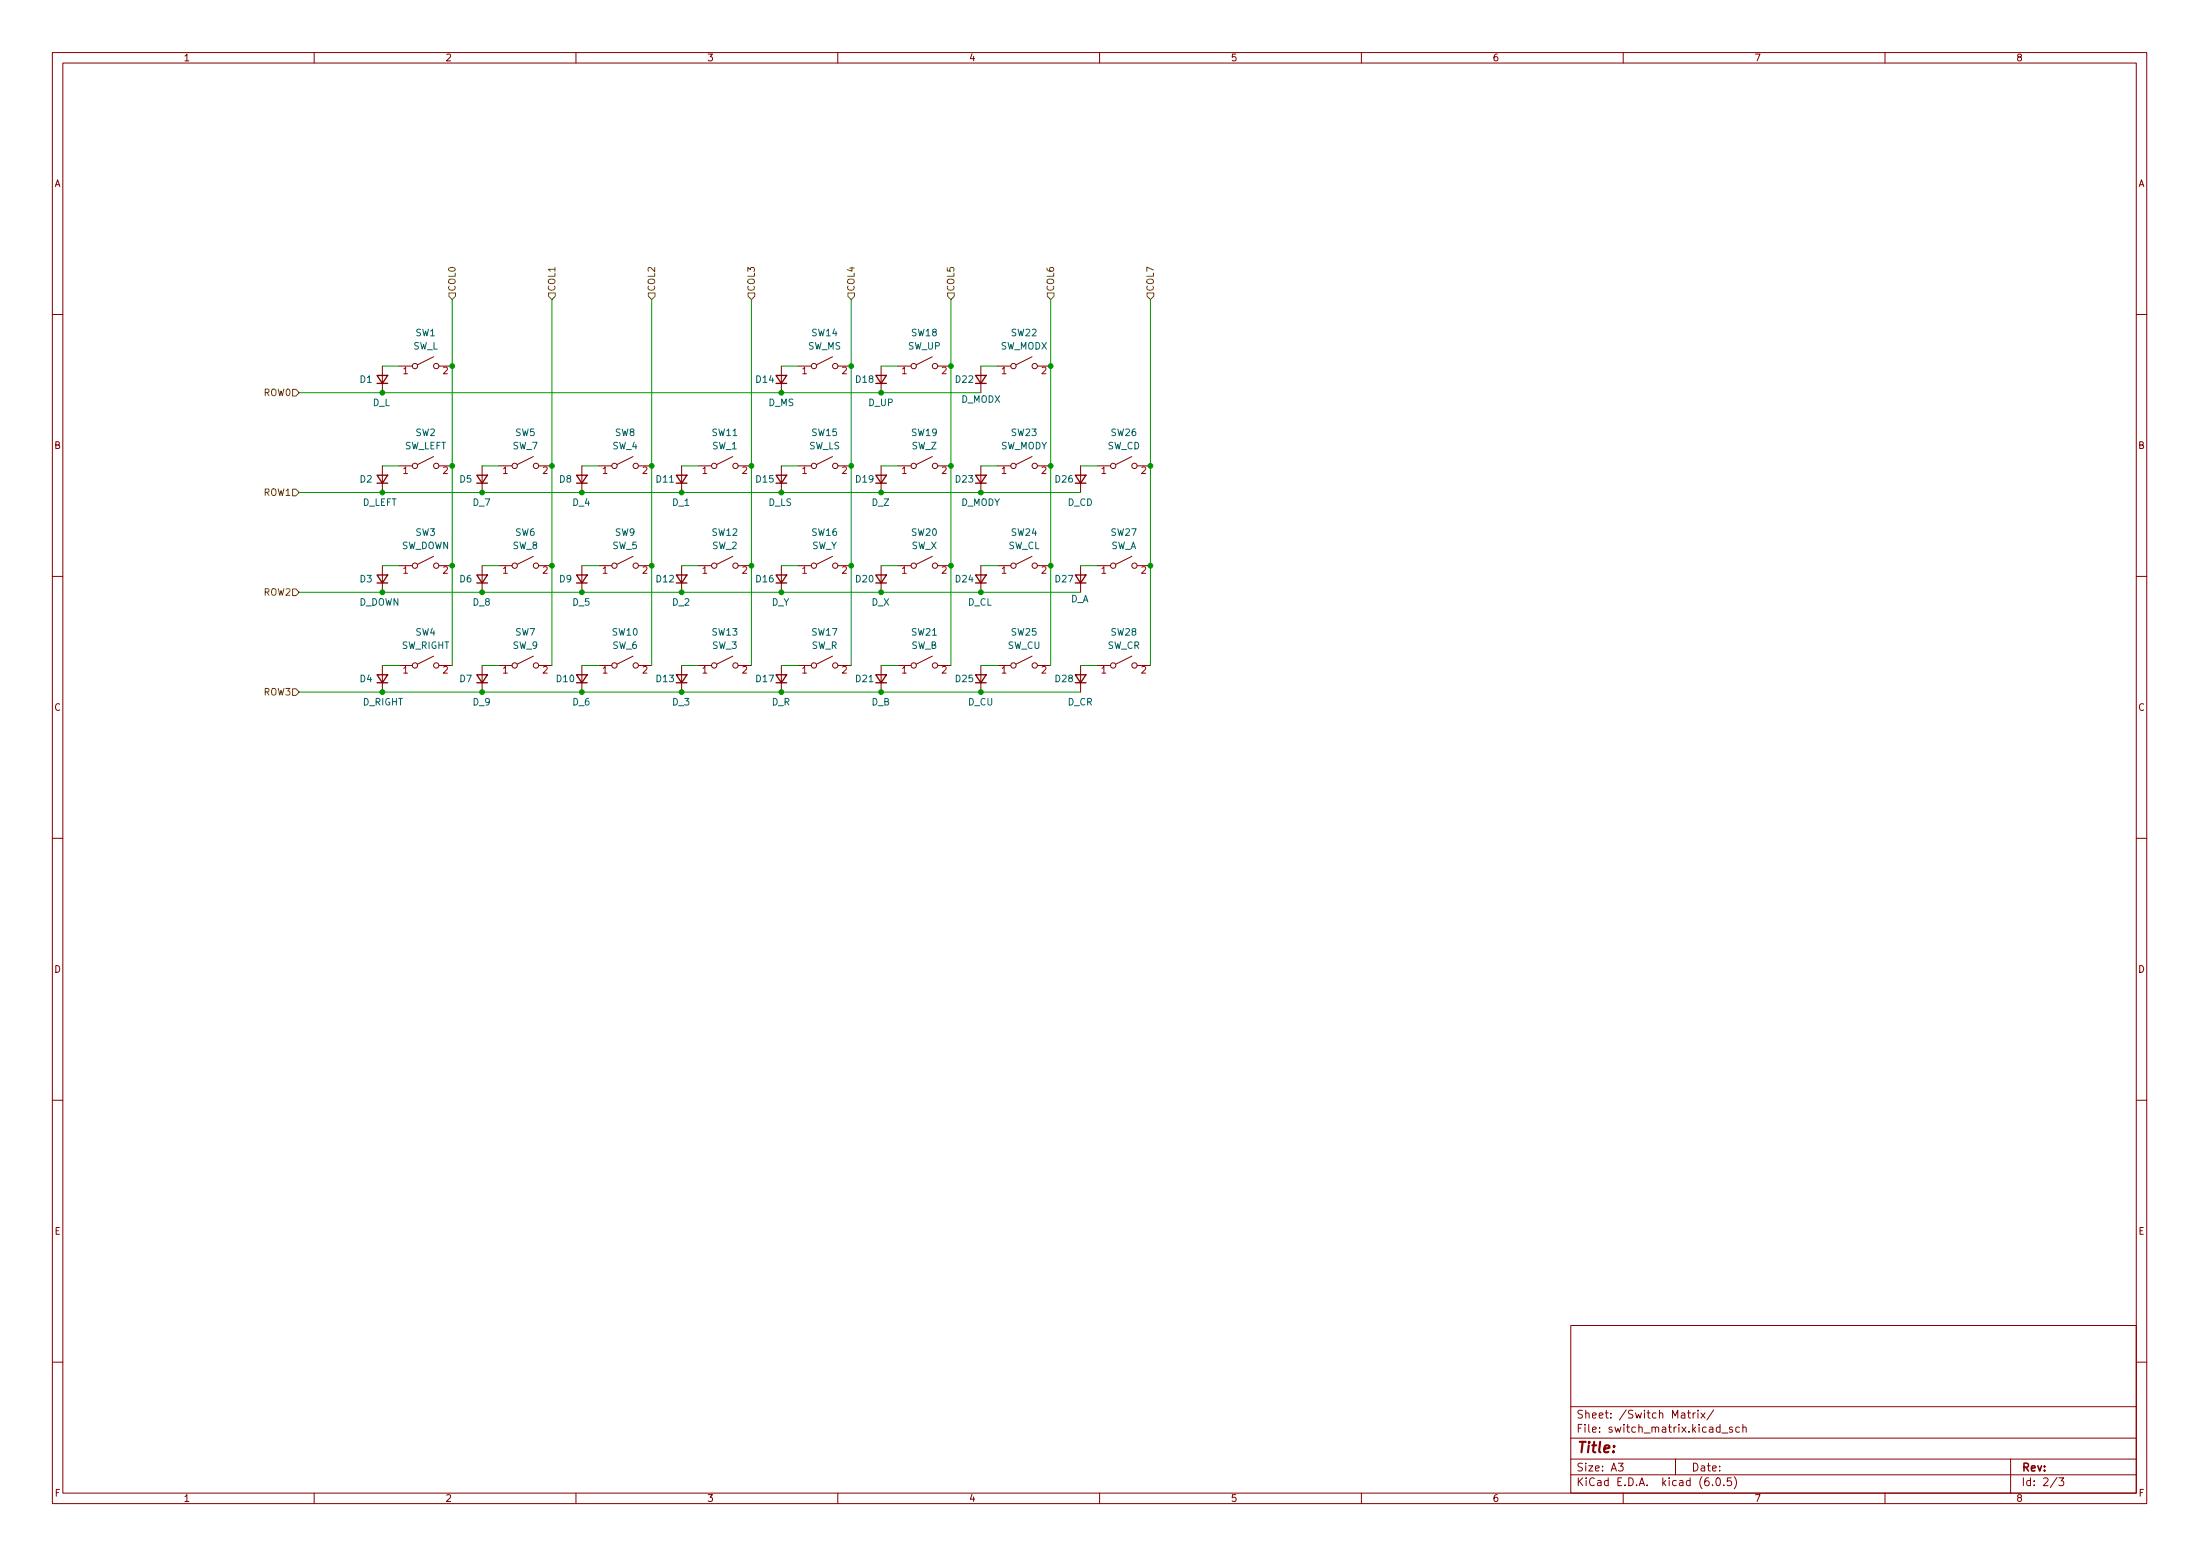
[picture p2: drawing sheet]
<svg xmlns="http://www.w3.org/2000/svg" width="420mm" height="297mm" viewBox="0 0 420 297" stroke-linecap="round" stroke-linejoin="round" font-family="sans-serif">
<g fill="none" stroke="#840000" stroke-width=".19">
<path d="M10 10h400v277h-400zM12 12h396v273h-396zM60 10v2M110 10v2M160 10v2M210 10v2M260 10v2M310 10v2M360 10v2M10 60h2M73 69.9v5.1M76.2 69.9h2.5"/>
<path d="M82.8 68.1l-3 1.5M83.8 69.9h2.6M149.2 69.9v5.1M152.4 69.9h2.5M159 68.1l-3 1.5M160 69.9h2.6M168.3 69.9v5.1M171.4 69.9h2.6M178.1 68.1l-3.1 1.5M179.1 69.9h2.5M187.3 69.9v5.1M190.5 69.9h2.5"/>
<path d="M197.1 68.1l-3 1.5M198.1 69.9h2.6M408 60h2M73 88.9v5.1M76.2 88.9h2.5M82.8 87.2l-3 1.5M83.8 88.9h2.6M92.1 88.9v5.1M95.2 88.9h2.6M101.9 87.2l-3.1 1.5M102.9 88.9h2.5M111.1 88.9v5.1"/>
<path d="M114.3 88.9h2.5M120.9 87.2l-3 1.5M121.9 88.9h2.6M130.2 88.9v5.1M133.3 88.9h2.6M140 87.2l-3.1 1.5M141 88.9h2.5M149.2 88.9v5.1M152.4 88.9h2.5M159 87.2l-3 1.5M160 88.9h2.6M168.3 88.9v5.1"/>
<path d="M171.4 88.9h2.6M178.1 87.2l-3.1 1.5M179.1 88.9h2.5M187.3 88.9v5.1M190.5 88.9h2.5M197.1 87.2l-3 1.5M198.1 88.9h2.6M206.4 88.9v5.1M209.5 88.9h2.6M216.2 87.2l-3.1 1.5M217.2 88.9h2.5M10 110h2"/>
<path d="M73 108v5.1M76.2 108h2.5M82.8 106.2l-3 1.5M83.8 108h2.6M92.1 108v5.1M95.2 108h2.6M101.9 106.2l-3.1 1.5M102.9 108h2.5M111.1 108v5.1M114.3 108h2.5M120.9 106.2l-3 1.5M121.9 108h2.6"/>
<path d="M130.2 108v5.1M133.3 108h2.6M140 106.2l-3.1 1.5M141 108h2.5M149.2 108v5.1M152.4 108h2.5M159 106.2l-3 1.5M160 108h2.6M168.3 108v5.1M171.4 108h2.6M178.1 106.2l-3.1 1.5M179.1 108h2.5"/>
<path d="M187.3 108v5.1M190.5 108h2.5M197.1 106.2l-3 1.5M198.1 108h2.6M206.4 108v5.1M209.5 108h2.6M216.2 106.2l-3.1 1.5M217.2 108h2.5M408 110h2M73 127v5.1M76.2 127h2.5M82.8 125.3l-3 1.5"/>
<path d="M83.8 127h2.6M92.1 127v5.1M95.2 127h2.6M101.9 125.3l-3.1 1.5M102.9 127h2.5M111.1 127v5.1M114.3 127h2.5M120.9 125.3l-3 1.5M121.9 127h2.6M130.2 127v5.1M133.3 127h2.6M140 125.3l-3.1 1.5"/>
<path d="M141 127h2.5M149.2 127v5.1M152.4 127h2.5M159 125.3l-3 1.5M160 127h2.6M168.3 127v5.1M171.4 127h2.6M178.1 125.3l-3.1 1.5M179.1 127h2.5M187.3 127v5.1M190.5 127h2.5M197.1 125.3l-3 1.5"/>
<path d="M198.1 127h2.6M206.4 127v5.1M209.5 127h2.6M216.2 125.3l-3.1 1.5M217.2 127h2.5M10 160h2M408 160h2M10 210h2M408 210h2M300 253h108v32h-108zM10 260h2M300 278.5h108"/>
<path d="M300 274.5h108M300 268.5h108M309.1 279.3h.9l-.5 .6 .4 .1v.7l-.2 .1-.6-.1M320 278.5v3M322.3 269.7h.6M322.5 269.2v1.3l.4 .2M323.4 269.7v1M323.8 269.7l-.3 .1-.1 .2M324.3 269.2v.2M324.3 269.7v1M324.9 269.7l.7 1M325.6 269.7l-.7 1"/>
<path d="M327.3 269.1l-1.3 2M328.9 273.6h1.1M330.9 272.5l-.4-.1-.2 .2v.2l.6 .2v.3h-.6M332.2 272.5l-.4-.1-.3 .3 .1 .6h.6M332.9 272.6l.2-.2 .3 .1 .1 .9M332.9 271.9v1.5M384 278.5v6.5M408 260h2M60 285v2M110 285v2M160 285v2M210 285v2"/>
<path d="M260 285v2M300 281.5h108M310 285v2M327.1 283.5v.1M327.9 282.2l.2-.1a.8 .8 0 0 1 .5 .8 .8 .8 0 0 1-.5 .7 1 1 0 0 1-.2-1.4zM329.2 283.5v.1M330.6 282.1h-.7v.7l.2-.1 .5 .1 .1 .2-.1 .5-.2 .1-.5-.1M331.2 281.9a1.72 1.72 0 0 1 0 2.3M360 285v2M392.9 282l-1.3 2M393.2 282.1h.9l-.5 .6 .5 .1v.7l-.3 .1-.6-.1"/>
<circle cx="79.2" cy="69.9" r=".51"/>
<circle cx="83.3" cy="69.9" r=".51"/>
<circle cx="155.4" cy="69.9" r=".51"/>
<circle cx="159.5" cy="69.9" r=".51"/>
<circle cx="174.5" cy="69.9" r=".51"/>
<circle cx="178.6" cy="69.9" r=".51"/>
<circle cx="193.5" cy="69.9" r=".51"/>
<circle cx="197.6" cy="69.9" r=".51"/>
<circle cx="79.2" cy="88.9" r=".51"/>
<circle cx="83.3" cy="88.9" r=".51"/>
<circle cx="98.3" cy="88.9" r=".51"/>
<circle cx="102.4" cy="88.9" r=".51"/>
<circle cx="117.3" cy="88.9" r=".51"/>
<circle cx="121.4" cy="88.9" r=".51"/>
<circle cx="136.4" cy="88.9" r=".51"/>
<circle cx="140.5" cy="88.9" r=".51"/>
<circle cx="155.4" cy="88.9" r=".51"/>
<circle cx="159.5" cy="88.9" r=".51"/>
<circle cx="174.5" cy="88.9" r=".51"/>
<circle cx="178.6" cy="88.9" r=".51"/>
<circle cx="193.5" cy="88.9" r=".51"/>
<circle cx="197.6" cy="88.9" r=".51"/>
<circle cx="212.6" cy="88.9" r=".51"/>
<circle cx="216.7" cy="88.9" r=".51"/>
<circle cx="79.2" cy="108" r=".51"/>
<circle cx="83.3" cy="108" r=".51"/>
<circle cx="98.3" cy="108" r=".51"/>
<circle cx="102.4" cy="108" r=".51"/>
<circle cx="117.3" cy="108" r=".51"/>
<circle cx="121.4" cy="108" r=".51"/>
<circle cx="136.4" cy="108" r=".51"/>
<circle cx="140.5" cy="108" r=".51"/>
<circle cx="155.4" cy="108" r=".51"/>
<circle cx="159.5" cy="108" r=".51"/>
<circle cx="174.5" cy="108" r=".51"/>
<circle cx="178.6" cy="108" r=".51"/>
<circle cx="193.5" cy="108" r=".51"/>
<circle cx="197.6" cy="108" r=".51"/>
<circle cx="212.6" cy="108" r=".51"/>
<circle cx="216.7" cy="108" r=".51"/>
<circle cx="79.2" cy="127" r=".51"/>
<circle cx="83.3" cy="127" r=".51"/>
<circle cx="98.3" cy="127" r=".51"/>
<circle cx="102.4" cy="127" r=".51"/>
<circle cx="117.3" cy="127" r=".51"/>
<circle cx="121.4" cy="127" r=".51"/>
<circle cx="136.4" cy="127" r=".51"/>
<circle cx="140.5" cy="127" r=".51"/>
<circle cx="155.4" cy="127" r=".51"/>
<circle cx="159.5" cy="127" r=".51"/>
<circle cx="174.5" cy="127" r=".51"/>
<circle cx="178.6" cy="127" r=".51"/>
<circle cx="193.5" cy="127" r=".51"/>
<circle cx="197.6" cy="127" r=".51"/>
<circle cx="212.6" cy="127" r=".51"/>
<circle cx="216.7" cy="127" r=".51"/>
</g>
<g fill="none" stroke="#840000" stroke-width=".25">
<path d="M72 71.7h2l-1 1.5zM72 73.2h2M148.2 71.7h2l-1 1.5zM148.2 73.2h2M167.3 71.7h2l-1 1.5zM167.3 73.2h2M186.3 71.7h2l-1 1.5zM186.3 73.2h2M72 90.7h2l-1 1.5zM72 92.2h2M91.1 90.7h2l-1 1.5zM91.1 92.2h2"/>
<path d="M110.1 90.7h2l-1 1.5zM110.1 92.2h2M129.2 90.7h2l-1 1.5zM129.2 92.2h2M148.2 90.7h2l-1 1.5zM148.2 92.2h2M167.3 90.7h2l-1 1.5zM167.3 92.2h2M186.3 90.7h2l-1 1.5zM186.3 92.2h2M205.4 90.7h2l-1 1.5zM205.4 92.2h2"/>
<path d="M72 109.8h2l-1 1.5zM72 111.3h2M91.1 109.8h2l-1 1.5zM91.1 111.3h2M110.1 109.8h2l-1 1.5zM110.1 111.3h2M129.2 109.8h2l-1 1.5zM129.2 111.3h2M148.2 109.8h2l-1 1.5zM148.2 111.3h2M167.3 109.8h2l-1 1.5zM167.3 111.3h2"/>
<path d="M186.3 109.8h2l-1 1.5zM186.3 111.3h2M205.4 109.8h2l-1 1.5zM205.4 111.3h2M72 128.8h2l-1 1.5zM72 130.3h2M91.1 128.8h2l-1 1.5zM91.1 130.3h2M110.1 128.8h2l-1 1.5zM110.1 130.3h2M129.2 128.8h2l-1 1.5zM129.2 130.3h2"/>
<path d="M148.2 128.8h2l-1 1.5zM148.2 130.3h2M167.3 128.8h2l-1 1.5zM167.3 130.3h2M186.3 128.8h2l-1 1.5zM186.3 130.3h2M205.4 128.8h2l-1 1.5zM205.4 130.3h2"/>
</g>
<path d="M85.7 55.9h1.3v.7l-.6 .6-.7-.6zM104.8 55.9h1.2v.7l-.6 .6-.6-.6zM123.8 55.9h1.3v.7l-.6 .6-.7-.6zM142.9 55.9h1.2v.7l-.6 .6-.6-.6zM161.9 55.9h1.3v.7l-.6 .6-.7-.6zM181 55.9h1.2v.7l-.6 .6-.6-.6zM200 55.9h1.3v.7l-.6 .6-.7-.6zM219.1 55.9h1.2v.7l-.6 .6-.6-.6zM55.9 74.3h.6l.6 .7-.6 .6h-.6zM55.9 93.4h.6l.6 .6-.6 .7h-.6zM55.9 112.4h.6l.6 .7-.6 .6h-.6zM55.9 131.5h.6l.6 .6-.6 .7h-.6z" fill="none" stroke="#725600" stroke-width=".19"/>
<g fill="none" stroke="#009600" stroke-width=".19">
<path d="M86.4 57.2v69.8M105.4 57.2v69.8M124.5 57.2v69.8M143.5 57.2v69.8M162.6 57.2v69.8M181.6 57.2v69.8M200.7 57.2v69.8M219.7 57.2v69.8M57.1 75h130.2M73 69.9h3.2M149.2 69.9h3.2M168.3 69.9h3.1"/>
<path d="M187.3 69.9h3.2M57.1 94h149.3M73 88.9h3.2M92.1 88.9h3.1M111.1 88.9h3.2M130.2 88.9h3.1M149.2 88.9h3.2M168.3 88.9h3.1M187.3 88.9h3.2M206.4 88.9h3.1M57.1 113.1h149.3M73 108h3.2"/>
<path d="M92.1 108h3.1M111.1 108h3.2M130.2 108h3.1M149.2 108h3.2M168.3 108h3.1M187.3 108h3.2M206.4 108h3.1M57.1 132.1h149.3M73 127h3.2M92.1 127h3.1M111.1 127h3.2M130.2 127h3.1"/>
<path d="M149.2 127h3.2M168.3 127h3.1M187.3 127h3.2M206.4 127h3.1"/>
</g>
<g fill="#009600" stroke="#009600" stroke-width=".19">
<circle cx="111.1" cy="132.1" r=".46"/>
<circle cx="92.1" cy="132.1" r=".46"/>
<circle cx="130.2" cy="113.1" r=".46"/>
<circle cx="130.2" cy="132.1" r=".46"/>
<circle cx="124.5" cy="108" r=".46"/>
<circle cx="111.1" cy="113.1" r=".46"/>
<circle cx="92.1" cy="113.1" r=".46"/>
<circle cx="200.7" cy="69.9" r=".46"/>
<circle cx="200.7" cy="88.9" r=".46"/>
<circle cx="181.6" cy="88.9" r=".46"/>
<circle cx="219.7" cy="88.9" r=".46"/>
<circle cx="181.6" cy="69.9" r=".46"/>
<circle cx="162.6" cy="88.9" r=".46"/>
<circle cx="168.3" cy="75" r=".46"/>
<circle cx="162.6" cy="69.9" r=".46"/>
<circle cx="168.3" cy="94" r=".46"/>
<circle cx="162.6" cy="108" r=".46"/>
<circle cx="149.2" cy="113.1" r=".46"/>
<circle cx="149.2" cy="94" r=".46"/>
<circle cx="149.2" cy="132.1" r=".46"/>
<circle cx="168.3" cy="132.1" r=".46"/>
<circle cx="143.5" cy="108" r=".46"/>
<circle cx="86.4" cy="69.9" r=".46"/>
<circle cx="86.4" cy="88.9" r=".46"/>
<circle cx="73" cy="75" r=".46"/>
<circle cx="111.1" cy="94" r=".46"/>
<circle cx="105.4" cy="88.9" r=".46"/>
<circle cx="92.1" cy="94" r=".46"/>
<circle cx="105.4" cy="108" r=".46"/>
<circle cx="124.5" cy="88.9" r=".46"/>
<circle cx="130.2" cy="94" r=".46"/>
<circle cx="143.5" cy="88.9" r=".46"/>
<circle cx="149.2" cy="75" r=".46"/>
<circle cx="168.3" cy="113.1" r=".46"/>
<circle cx="187.3" cy="113.1" r=".46"/>
<circle cx="200.7" cy="108" r=".46"/>
<circle cx="219.7" cy="108" r=".46"/>
<circle cx="181.6" cy="108" r=".46"/>
<circle cx="187.3" cy="94" r=".46"/>
<circle cx="187.3" cy="132.1" r=".46"/>
<circle cx="86.4" cy="108" r=".46"/>
<circle cx="73" cy="132.1" r=".46"/>
<circle cx="73" cy="113.1" r=".46"/>
<circle cx="73" cy="94" r=".46"/>
</g>
<text font-size="2.8" fill="#840000" x="301" y="277.3">Title:</text>
<g font-size="2.1" fill="#840000">
<text x="301" y="273.5">File: switch_matrix.kicad_sch</text>
<text x="301" y="270.8">Sheet: /Switch Matrix/</text>
<text x="301" y="280.9">Size: A3</text>
<text x="323" y="280.9">Date:</text>
<text x="386" y="280.9">Rev:</text>
<text x="301" y="283.7">KiCad E.D.A. kicad (6.0.5)</text>
<text x="386" y="283.7">Id: 2/3</text>
</g>
<g font-size="1.8" fill="#840000">
<text x="35" y="11.7">1</text>
<text x="85" y="11.7">2</text>
<text x="135" y="11.7">3</text>
<text x="185" y="11.7">4</text>
<text x="235" y="11.7">5</text>
<text x="285" y="11.7">6</text>
<text x="335" y="11.7">7</text>
<text x="385" y="11.7">8</text>
<text x="10.3" y="35.7">A</text>
<text x="408.3" y="35.7">A</text>
<text x="10.3" y="85.7">B</text>
<text x="408.3" y="85.7">B</text>
<text x="10.3" y="135.7">C</text>
<text x="408.3" y="135.7">C</text>
<text x="10.3" y="185.7">D</text>
<text x="408.3" y="185.7">D</text>
<text x="10.4" y="235.7">E</text>
<text x="408.4" y="235.7">E</text>
<text x="10.4" y="285.7">F</text>
<text x="35" y="286.7">1</text>
<text x="85" y="286.7">2</text>
<text x="135" y="286.7">3</text>
<text x="185" y="286.7">4</text>
<text x="235" y="286.7">5</text>
<text x="285" y="286.7">6</text>
<text x="335" y="286.7">7</text>
<text x="385" y="286.7">8</text>
<text x="408.4" y="285.7">F</text>
</g>
<g font-size="1.8" fill="#725600">
<text x="87" y="55.7" transform="rotate(-90 87 55.7)">COL0</text>
<text x="106" y="55.7" transform="rotate(-90 106 55.7)">COL1</text>
<text x="125.1" y="55.7" transform="rotate(-90 125.1 55.7)">COL2</text>
<text x="144.1" y="55.7" transform="rotate(-90 144.1 55.7)">COL3</text>
<text x="163.2" y="55.7" transform="rotate(-90 163.2 55.7)">COL4</text>
<text x="182.2" y="55.7" transform="rotate(-90 182.2 55.7)">COL5</text>
<text x="201.3" y="55.7" transform="rotate(-90 201.3 55.7)">COL6</text>
<text x="220.3" y="55.7" transform="rotate(-90 220.3 55.7)">COL7</text>
<text x="50.4" y="75.6">ROW0</text>
<text x="50.4" y="94.7">ROW1</text>
<text x="50.4" y="113.7">ROW2</text>
<text x="50.4" y="132.8">ROW3</text>
</g>
<g font-size="1.8" fill="#006464">
<text x="79.4" y="64.2">SW1</text>
<text x="155.1" y="64.2">SW14</text>
<text x="174.1" y="64.2">SW18</text>
<text x="193.2" y="64.2">SW22</text>
<text x="78.8" y="66.7">SW_L</text>
<text x="154.2" y="66.7">SW_MS</text>
<text x="173.4" y="66.7">SW_UP</text>
<text x="191" y="66.7">SW_MODX</text>
<text x="68.8" y="73.1">D1</text>
<text x="71.2" y="77.5">D_L</text>
<text x="144.4" y="73.1">D14</text>
<text x="146.8" y="77.5">D_MS</text>
<text x="163.5" y="73.1">D18</text>
<text x="165.9" y="77.5">D_UP</text>
<text x="182.5" y="73.1">D22</text>
<text x="183.6" y="76.9">D_MODX</text>
<text x="79.4" y="83.2">SW2</text>
<text x="98.4" y="83.2">SW5</text>
<text x="117.5" y="83.2">SW8</text>
<text x="136" y="83.2">SW11</text>
<text x="155.1" y="83.2">SW15</text>
<text x="174.1" y="83.2">SW19</text>
<text x="193.2" y="83.2">SW23</text>
<text x="212.2" y="83.2">SW26</text>
<text x="77.2" y="85.8">SW_LEFT</text>
<text x="97.9" y="85.8">SW_7</text>
<text x="117" y="85.8">SW_4</text>
<text x="136" y="85.8">SW_1</text>
<text x="154.4" y="85.8">SW_LS</text>
<text x="174.1" y="85.8">SW_Z</text>
<text x="191" y="85.8">SW_MODY</text>
<text x="211.4" y="85.8">SW_CD</text>
<text x="68.8" y="92.1">D2</text>
<text x="87.8" y="92.1">D5</text>
<text x="106.9" y="92.1">D8</text>
<text x="125.4" y="92.1">D11</text>
<text x="144.4" y="92.1">D15</text>
<text x="163.5" y="92.1">D19</text>
<text x="182.5" y="92.1">D23</text>
<text x="201.6" y="92.1">D26</text>
<text x="69.2" y="96.6">D_LEFT</text>
<text x="90.4" y="96.6">D_7</text>
<text x="109.4" y="96.6">D_4</text>
<text x="128.5" y="96.6">D_1</text>
<text x="146.7" y="96.6">D_LS</text>
<text x="166.5" y="96.6">D_Z</text>
<text x="183.5" y="96.6">D_MODY</text>
<text x="203.9" y="96.6">D_CD</text>
<text x="76.6" y="104.8">SW_DOWN</text>
<text x="79.4" y="102.3">SW3</text>
<text x="97.9" y="104.8">SW_8</text>
<text x="98.4" y="102.3">SW6</text>
<text x="117" y="104.8">SW_5</text>
<text x="117.5" y="102.3">SW9</text>
<text x="136" y="102.3">SW12</text>
<text x="136" y="104.8">SW_2</text>
<text x="155" y="104.8">SW_Y</text>
<text x="155.1" y="102.3">SW16</text>
<text x="174" y="104.8">SW_X</text>
<text x="174.1" y="102.3">SW20</text>
<text x="192.5" y="104.8">SW_CL</text>
<text x="193.2" y="102.3">SW24</text>
<text x="212.1" y="104.8">SW_A</text>
<text x="212.2" y="102.3">SW27</text>
<text x="68.8" y="111.2">D3</text>
<text x="87.8" y="111.2">D6</text>
<text x="106.9" y="111.2">D9</text>
<text x="125.4" y="111.2">D12</text>
<text x="144.4" y="111.2">D16</text>
<text x="163.5" y="111.2">D20</text>
<text x="182.5" y="111.2">D24</text>
<text x="201.6" y="111.2">D27</text>
<text x="68.5" y="115.6">D_DOWN</text>
<text x="90.4" y="115.6">D_8</text>
<text x="109.4" y="115.6">D_5</text>
<text x="128.5" y="115.6">D_2</text>
<text x="147.3" y="115.6">D_Y</text>
<text x="166.5" y="115.6">D_X</text>
<text x="184.8" y="115.6">D_CL</text>
<text x="204.4" y="115">D_A</text>
<text x="76.6" y="123.9">SW_RIGHT</text>
<text x="79.4" y="121.3">SW4</text>
<text x="97.9" y="123.9">SW_9</text>
<text x="98.4" y="121.3">SW7</text>
<text x="117" y="121.3">SW10</text>
<text x="117" y="123.9">SW_6</text>
<text x="136" y="121.3">SW13</text>
<text x="136" y="123.9">SW_3</text>
<text x="154.9" y="123.9">SW_R</text>
<text x="155.1" y="121.3">SW17</text>
<text x="174" y="123.9">SW_B</text>
<text x="174.1" y="121.3">SW21</text>
<text x="192.4" y="123.9">SW_CU</text>
<text x="193.2" y="121.3">SW25</text>
<text x="211.4" y="123.9">SW_CR</text>
<text x="212.2" y="121.3">SW28</text>
<text x="68.8" y="130.2">D4</text>
<text x="87.8" y="130.2">D7</text>
<text x="106.3" y="130.2">D10</text>
<text x="125.4" y="130.2">D13</text>
<text x="144.4" y="130.2">D17</text>
<text x="163.5" y="130.2">D21</text>
<text x="182.5" y="130.2">D25</text>
<text x="201.6" y="130.2">D28</text>
<text x="69.3" y="134.7">D_RIGHT</text>
<text x="90.4" y="134.7">D_9</text>
<text x="109.4" y="134.7">D_6</text>
<text x="128.5" y="134.7">D_3</text>
<text x="147.4" y="134.7">D_R</text>
<text x="166.4" y="134.7">D_B</text>
<text x="184.9" y="134.7">D_CU</text>
<text x="203.9" y="134.7">D_CR</text>
</g>
<g font-size="1.8" fill="#a90000">
<text x="77" y="71.4">1</text>
<text x="84.6" y="71.4">2</text>
<text x="153.2" y="71.4">1</text>
<text x="160.8" y="71.4">2</text>
<text x="172.2" y="71.4">1</text>
<text x="179.8" y="71.4">2</text>
<text x="191.3" y="71.4">1</text>
<text x="198.9" y="71.4">2</text>
<text x="77" y="90.5">1</text>
<text x="84.6" y="90.5">2</text>
<text x="96" y="90.5">1</text>
<text x="103.6" y="90.5">2</text>
<text x="115.1" y="90.5">1</text>
<text x="122.7" y="90.5">2</text>
<text x="134.1" y="90.5">1</text>
<text x="141.7" y="90.5">2</text>
<text x="153.2" y="90.5">1</text>
<text x="160.8" y="90.5">2</text>
<text x="172.2" y="90.5">1</text>
<text x="179.8" y="90.5">2</text>
<text x="191.3" y="90.5">1</text>
<text x="198.9" y="90.5">2</text>
<text x="210.3" y="90.5">1</text>
<text x="217.9" y="90.5">2</text>
<text x="77" y="109.5">1</text>
<text x="84.6" y="109.5">2</text>
<text x="96" y="109.5">1</text>
<text x="103.6" y="109.5">2</text>
<text x="115.1" y="109.5">1</text>
<text x="122.7" y="109.5">2</text>
<text x="134.1" y="109.5">1</text>
<text x="141.7" y="109.5">2</text>
<text x="153.2" y="109.5">1</text>
<text x="160.8" y="109.5">2</text>
<text x="172.2" y="109.5">1</text>
<text x="179.8" y="109.5">2</text>
<text x="191.3" y="109.5">1</text>
<text x="198.9" y="109.5">2</text>
<text x="210.3" y="109.5">1</text>
<text x="217.9" y="109.5">2</text>
<text x="77" y="128.6">1</text>
<text x="84.6" y="128.6">2</text>
<text x="96" y="128.6">1</text>
<text x="103.6" y="128.6">2</text>
<text x="115.1" y="128.6">1</text>
<text x="122.7" y="128.6">2</text>
<text x="134.1" y="128.6">1</text>
<text x="141.7" y="128.6">2</text>
<text x="153.2" y="128.6">1</text>
<text x="160.8" y="128.6">2</text>
<text x="172.2" y="128.6">1</text>
<text x="179.8" y="128.6">2</text>
<text x="191.3" y="128.6">1</text>
<text x="198.9" y="128.6">2</text>
<text x="210.3" y="128.6">1</text>
<text x="217.9" y="128.6">2</text>
</g>
</svg>
